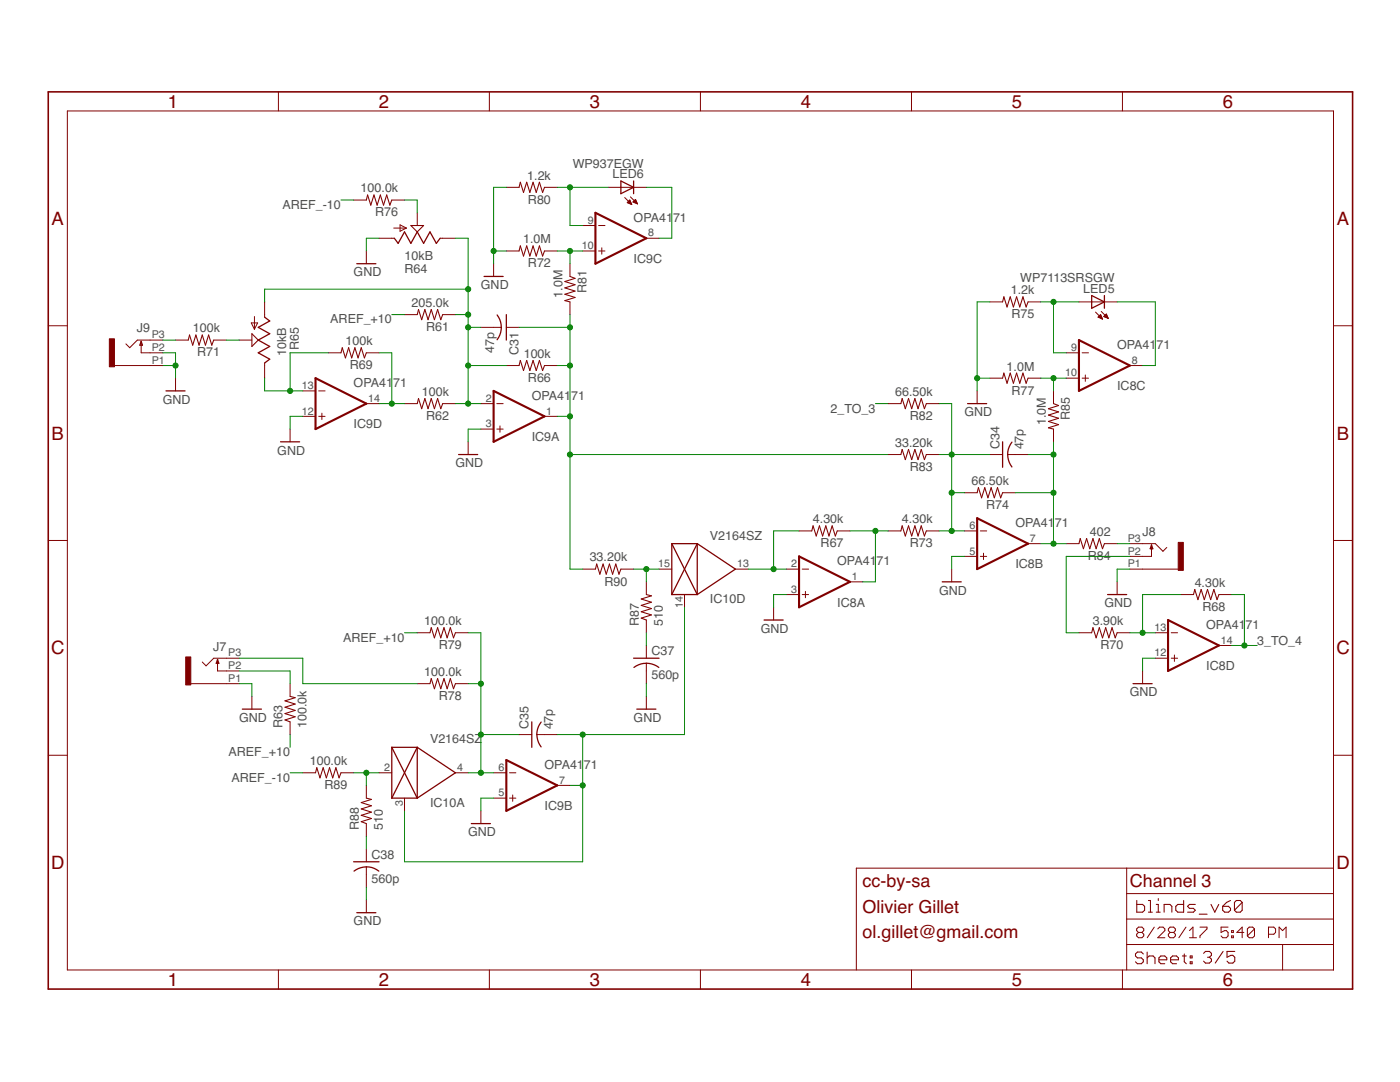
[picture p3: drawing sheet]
<svg xmlns="http://www.w3.org/2000/svg" width="279mm" height="216mm" viewBox="0 0 279 216" stroke-linecap="round" stroke-linejoin="round" font-family="sans-serif">
<g fill="none" stroke="#800000" stroke-width=".2">
<path d="M55.6 18.3v3.8M97.7 18.3v3.8M139.8 18.3v3.8M181.9 18.3v3.8M224 18.3v3.8M13.4 22.1h252.7v171.4h-252.7zM70.6 39.9h2.5M78.2 39.9h2.5M101 37.4h2.6M108.7 37.4h2.5M121.4 37.4h7.6M124.7 39.4l1.4 1.4"/>
<path d="M125.6 40h.1M125.8 39.3l1.4 1.4M126.7 40h.2M126.8 39.8h.1M126.8 39.8l-.5 .5 .9 .4M126.8 39.8l.4 .9M73.1 50.1v2.5M75.6 47.5h3.1M78.6 45.5h2.5M79.8 44.9l1.3 .6-1.3 .6zM83.3 42.5v2.5M87.8 47.5h3.1"/>
<path d="M98.5 52.6v2.6M101 50.1h2.6M108.7 50.1h2.5M113.7 52.6v2.6M116.3 50.1h2.5M116.3 45h2.5M119.5 50.1h1.2M119.5 45h1.2M120.1 49.4v1.3M125.2 40.4l.5-.5 .4 .9zM125.2 40.4h.7M125.3 40.3h.6"/>
<path d="M125.4 40.2h.4M125.5 40.6h.5M125.5 40.1h.3M125.8 40.7h.2M126.1 40.8h.1M126.4 40.3h.7M126.4 40.2h.6M126.5 40.1h.5M126.7 40.4h.4M126.9 40.6h.3M129 47.5h2.5M9.6 65h3.8"/>
<path d="M22.8 72.9h9.7M28.2 68.1v2.3h4.3M32.5 67.9h-5.1l-1.5 1.5-.8-.8M35 67.9h2.6M35 75.5v2.5M42.7 67.9h2.5M47.7 67.9h2.6M50.1 64.4h1.3l-.6 1.3zM50.8 63.2v2.5M52.8 60.2v3.1M52.8 72.4v3.1M60.4 78h2.6"/>
<path d="M63.6 78h1.3M65.5 70.4h2.6M73.1 70.4h2.5M80.7 62.8h2.6M88.3 62.8h2.6M96 65.3h4M101 72.9h2.6M101 65.3h2.6M108.7 72.9h2.5M113.7 60.2v2.6M195 78v2.5M197.5 60.2h2.6"/>
<path d="M197.5 75.5h2.6M205.2 60.2h2.5M205.2 75.5h2.5M210.2 78v2.5M212.8 70.4h2.5M212.8 75.5h2.5M215.3 60.2h7.6M216 70.4h1.2M216 75.5h1.2M216.6 74.8v1.3M218.6 62.3l1.4 1.4M219.1 63.3l.5-.5 .4 .9z"/>
<path d="M219.2 63.2h.7M219.3 63.1h.5M219.3 63.4h.6M219.4 63h.4M219.5 62.9h.2M219.6 63.5h.4M219.8 62.1l1.4 1.4M219.9 63.6h.1M220.3 63.2l.5-.5 .4 .8zM220.3 63.1h.7M220.5 63h.4M220.5 63.2h.5"/>
<path d="M220.6 62.9h.3M220.7 62.8h.1M220.8 63.4h.3M221 63.5h.1M225.5 72.9h2.5M266.1 65h3.8M57.9 85.6v2.6M60.4 83.1h2.6M63.6 83.1h1.3M64.2 82.4v1.3M73.1 80.5h2.5M80.7 80.5h2.6"/>
<path d="M88.3 80.5h2.6M93.4 88.2v2.5M96 80.5h2.5M96 85.6h2.5M99.1 80.5h1.3M99.1 85.6h1.3M99.8 85v1.3M108.7 83.1h2.5M177.2 90.7h2.6M177.2 80.5h2.6M184.9 90.7h2.5M184.9 80.5h2.5"/>
<path d="M192.5 98.3h2.5M197.5 90.7h2.6M200.1 98.3h2.5M201.1 90.7h4.1M210.2 85.6v2.6M9.6 107.8h3.8M116.3 113.6h2.5M123.9 113.6h2.5M129 116.1v2.5M131.5 113.6h2.6M136.6 118.6v2.6M146.8 113.6h2.5"/>
<path d="M156.9 113.6h2.6M156.9 118.6h2.6M159.5 105.9h2.5M160.1 113.6h1.3M160.1 118.6h1.3M160.7 118v1.3M167.1 105.9h2.5M169.6 116.1h2.6M177.2 105.9h2.6M184.9 105.9h2.5M189.9 113.6v2.5M192.5 111h2.5"/>
<path d="M192.5 105.9h2.5M195.6 111h1.3M195.6 105.9h1.3M196.3 110.4v1.3M205.2 108.5h2.5M212.8 108.5h2.5M220.4 108.5h2.5M222.9 116.1v2.5M225.5 108.5h5.1l1.5 1.5 .8-.8M225.5 113.6h9.6M229.8 108.7v2.3h-4.3M235.6 118.6h2.6"/>
<path d="M243.3 118.6h2.5M266.1 107.8h3.8M38.1 136.4h9.6M43.4 131.6v2.3h4.3M47.7 131.3h-5l-1.6 1.6-.7-.8M50.3 139v2.5M57.9 136.4v2.6M83.3 136.4h2.5M83.3 126.3h2.5M90.9 136.4h2.5M90.9 126.3h2.5M129 123.7v2.6"/>
<path d="M129 128.8v2.5M129 132.4v4M129 139v2.5M154.4 121.2v2.5M215.3 126.3h2.6M222.9 126.3h2.6M228 133.9v2.5M230.6 131.3h2.5M230.6 126.3h2.5M233.7 131.3h1.3M233.7 126.3h1.3M234.4 130.7v1.3"/>
<path d="M243.3 128.8h2.5M9.6 150.7h3.8M57.9 144v2.6M60.4 154.2h2.6M68.1 154.2h2.5M73.1 156.7v2.6M75.6 154.2h2.6M80.7 159.3v2.5M90.9 154.2h2.5M98.5 154.2h2.5M98.5 159.3h2.5M101.7 154.2h1.3"/>
<path d="M101.7 159.3h1.3M102.3 158.6v1.3M103.6 146.6h2.5M107.1 146.6h4.1M111.2 156.7h2.5M266.1 150.7h3.8M73.1 164.3v2.6M73.1 169.4v2.6M73.1 173v4M73.1 179.6v2.5M96 161.8v2.5M224.9 173.2v20.3"/>
<path d="M224.9 178.3h41.2M266.1 173.2h-95.2v20.3M55.6 193.5v3.9M97.7 193.5v3.9M139.8 193.5v3.9M181.9 193.5v3.9M224 193.5v3.9M224.9 188.5h41.2M224.9 183.4h41.2M227.2 186.1l-.4-.4v-.3l.4-.4h.7l.4 .4v.3l-.4 .4M227.2 186.1l-.4 .3v.4l.4 .3h.7l.4-.3v-.4l-.4-.3M227.2 186.1h.7"/>
<path d="M230.4 185l-1.4 2.1M231.1 185.4l.3-.4h.7l.4 .4v.3l-1.4 1.4h1.4M233.5 186.1l-.3-.4v-.3l.3-.4h.7l.4 .4v.3l-.4 .4M233.5 186.1l-.3 .3v.4l.3 .3h.7l.4-.3v-.4l-.4-.3M233.5 186.1h.7M236.7 185l-1.4 2.1M237.4 187.1h1.4M237.4 185.7l.7-.7v2.1M239.5 185h1.4v.4l-1.4 1.4v.3M245.1 185h-1.4v1.1l.7-.4h.4l.3 .4v.7l-.3 .3h-.8l-.3-.3M245.8 186.8h.3v.3h-.3zM245.8 185.7h.3v.4h-.3z"/>
<path d="M248.2 186.1h-1.4l1.1-1.1v2.1M250.4 185.4l-.4-.4h-.7l-.4 .4v1.4M250.4 185.4v1.4l-.4 .3h-.7l-.4-.3M250.4 185.4l-1.5 1.4M253.2 186.4h1l.4-.3v-.7l-.4-.4h-1v2.1M255.3 187.1v-2.1l.7 .7 .7-.7v2.1M256 188.5v5"/>
</g>
<g fill="none" stroke="#800000" stroke-width=".25">
<path d="M123.9 36.1l2.5 1.3-2.5 1.3zM126.4 36.1v2.6M71.2 52.6h3.8M78.7 47.5l.8 1.1 1.2-2.3 1.3 2.3 1.3-2.3 1.2 2.3 1.3-2.3 1.3 2.3 .7-1.1M96.6 55.2h3.8M217.9 59l2.5 1.2-2.5 1.3zM220.4 59v2.5M28.2 68.1l.2 .8h-.5zM33.1 78h3.8M52.8 63.3l1 .8-2.3 1.2 2.3 1.3-2.3 1.3 2.3 1.2-2.3 1.3 2.3 1.3-1 .7M99.2 62.8a4 4 0 0 1 0 5M101 62.8v5.1"/>
<path d="M56 88.2h3.8M91.5 90.7h3.8M193.1 80.5h3.8M200.1 88.2v5M202 88.2a4 4 0 0 0 0 5M134.1 108.5v10.1M134.1 108.5h5M134.1 118.6h5M134.1 108.5l5 10.1M139.1 108.5v10.1M139.1 108.5l-5 10.1M139.1 108.5l7.7 5.1-7.7 5"/>
<path d="M188 116.1h3.8M221 118.6h3.9M229.8 108.7l.3 .8h-.5zM43.4 131.6l.3 .8h-.5zM126.4 131.3h5.1M129 132.3l1.6 .4 .9 .5M129 132.4l-1.1 .1-1.4 .7M152.5 123.7h3.8M226.1 136.4h3.8M48.4 141.5h3.8M78.2 149.1v10.2M78.2 149.1h5.1"/>
<path d="M78.2 159.3h5.1M78.2 149.1l5.1 10.2M83.3 149.1v10.2M83.3 149.1l-5.1 10.2M83.3 149.1l7.6 5.1-7.6 5.1M106.1 144v5.1M107.1 146.6l.4 1.5 .5 .9M108 144.1l-.6 .9-.3 1.6M127.1 141.5h3.8M70.6 172h5M70.7 173.8a4 4 0 0 1 4.9 0M94.1 164.3h3.8"/>
<path d="M71.2 182.1h3.8"/>
</g>
<g fill="#800000" stroke="#800000" stroke-width=".2">
<path d="M235.1 108.2h1.1v5.6h-1.1z"/>
<path d="M21.8 67.6h1v5.6h-1z"/>
<path d="M37.1 131.1h1v5.6h-1z"/>
</g>
<g fill="none" stroke="#800000" stroke-width=".21">
<path d="M73.1 39.9l.3-1 .6 2 .6-2 .7 2 .6-2 .6 2 .7-2 .6 2 .4-1M103.6 37.4l.2-1 .7 2 .6-2 .6 2 .7-2 .6 2 .7-2 .6 2 .4-1M82 45h2.5l-1.2 1.3zM103.6 50.1l.2-1 .7 2 .6-2 .6 2 .7-2 .6 2 .7-2 .6 2 .4-1M113.7 55.2l1.1 .3-2.1 .7 2.1 .6-2.1 .6 2.1 .7-2.1 .6 2.1 .7-2.1 .6 1 .2M37.6 67.9l.2-1.1 .7 2.1 .6-2.1 .6 2.1 .7-2.1 .6 2.1 .6-2.1 .7 2.1 .4-1M50.3 66.6l1.2 1.3-1.2 1.2zM68.1 70.4l.2-1 .6 2 .7-2 .6 2 .6-2 .7 2 .6-2 .6 2 .4-1M83.3 62.8l.2-1 .7 2 .6-2 .6 2 .7-2 .6 2 .6-2 .7 2 .3-1M103.6 72.9l.2-1 .7 2 .6-2 .6 2 .7-2 .6 2 .7-2 .6 2 .4-1M200.1 60.2l.2-1 .7 2.1 .6-2.1 .6 2.1 .7-2.1 .6 2.1 .7-2.1 .6 2.1 .4-1.1M200.1 75.5l.2-1.1 .7 2.1 .6-2.1 .6 2.1 .7-2.1 .6 2.1 .7-2.1 .6 2.1 .4-1"/>
<path d="M83.3 80.5l.2-1 .7 2.1 .6-2.1 .6 2.1 .7-2.1 .6 2.1 .6-2.1 .7 2.1 .3-1.1M179.8 90.7l.2-1 .7 2 .6-2 .6 2 .7-2 .6 2 .7-2 .6 2 .4-1M179.8 80.5l.2-1 .7 2.1 .6-2.1 .6 2.1 .7-2.1 .6 2.1 .7-2.1 .6 2.1 .4-1.1M195 98.3l.3-1 .6 2 .6-2 .7 2 .6-2 .6 2 .7-2 .6 2 .4-1M210.2 80.5l1.1 .4-2.1 .7 2.1 .6-2.1 .6 2.1 .7-2.1 .6 2.1 .6-2.1 .7 1 .2M118.8 113.6l.3-1.1 .6 2.1 .7-2.1 .6 2.1 .6-2.1 .7 2.1 .6-2.1 .6 2.1 .4-1M129 118.6l1 .3-2 .6 2 .7-2 .6 2 .6-2 .7 2 .6-2 .6 1 .4M162 105.9l.3-1 .6 2.1 .6-2.1 .7 2.1 .6-2.1 .6 2.1 .7-2.1 .6 2.1 .4-1.1M179.8 105.9l.2-1 .7 2.1 .6-2.1 .6 2.1 .7-2.1 .6 2.1 .7-2.1 .6 2.1 .4-1.1M215.3 108.5l.3-1 .6 2 .7-2 .6 2 .6-2 .7 2 .6-2 .6 2 .4-1M238.2 118.6l.2-1 .7 2.1 .6-2.1 .6 2.1 .7-2.1 .6 2.1 .7-2.1 .6 2.1 .4-1.1M57.9 139l1 .2-2 .6 2 .7-2 .6 2 .7-2 .6 2 .6-2 .7 1 .3"/>
<path d="M85.8 126.3l.3-1.1 .6 2.1 .6-2.1 .7 2.1 .6-2.1 .6 2.1 .7-2.1 .6 2.1 .4-1M85.8 136.4l.3-1 .6 2 .6-2 .7 2 .6-2 .6 2 .7-2 .6 2 .4-1M217.9 126.3l.2-1.1 .7 2.1 .6-2.1 .6 2.1 .7-2.1 .6 2.1 .6-2.1 .7 2.1 .3-1M63 154.2l.2-1 .7 2 .6-2 .6 2 .7-2 .6 2 .6-2 .7 2 .4-1M73.1 159.3l1 .2-2 .6 2 .7-2 .6 2 .7-2 .6 2 .6-2 .7 1 .3M226.9 179.7v2.3h1.1l.4-.4v-.8l-.4-.3h-1.1M229.2 179.7h.4v2.3M231.2 179.3v.4M236.2 179.7v2.3h-1.1l-.4-.4v-.8l.4-.3h1.1M245.6 179.7l-.8 .4-.8 .7M228.2 190.4l-.4-.4h-.8l-.4 .4v.4l.4 .3h.8l.4 .4v.4l-.4 .4h-.8l-.4-.4M228.9 190v2.3"/>
<path d="M228.9 191.1l.4-.3h.8l.4 .3v1.2M229.2 182h.8M230.8 182h.7M230.8 180.5h.4v1.5M231.3 191.5h1.6v-.4l-.4-.3h-.8l-.4 .3v.8l.4 .4h.8M232.3 182v-1.5h1.2l.4 .3v1.2M233.6 191.5h1.6v-.4l-.4-.3h-.8l-.4 .3v.8l.4 .4h.8M236 190.8h.7M236.3 190.4v1.5l.4 .4M237.5 190.8h.4v.3h-.4zM237.5 191.9h.4v.4h-.4zM238.5 180.5h-1.1l-.4 .3 .4 .5h.8l.3 .3-.3 .4h-1.2"/>
<path d="M239.3 182.4h1.6M240.2 190.2l.4-.4h.8l.4 .4v.4l-.4 .4M241 191h.4M241.4 191l.4 .4v.4l-.4 .4h-.8l-.4-.4M241.7 180.5l.7 1.5 .8-1.5M244 180.8h1.2l.4 .5v.3l-.4 .4h-.8l-.4-.4zM244.1 189.8l-1.6 2.4M246.4 189.8h-1.5v1.2l.8-.4h.3l.4 .4v.8l-.4 .4h-.7l-.4-.4M247.9 180.1v1.5l-.4 .4h-.8l-.3-.4M247.9 180.1l-.4-.4h-.8l-.3 .4v1.5M247.9 180.1l-1.5 1.5"/>
</g>
<path d="M118.8 42.5l10.2 5-10.2 5.1zM63 75.5l10.1 5-10.1 5.1zM98.5 78l10.2 5.1-10.2 5.1zM215.3 67.9l10.2 5-10.2 5.1zM159.5 111l10.1 5.1-10.1 5.1zM195 103.4l10.2 5.1-10.2 5.1zM233.1 123.7l10.2 5.1-10.2 5.1zM101 151.7l10.2 5-10.2 5.1z" fill="none" stroke="#800000" stroke-width=".42"/>
<path d="M9.6 18.3h260.3v179.1h-260.3z" fill="none" stroke="#800000" stroke-width=".32"/>
<g fill="none" stroke="#008000" stroke-width=".2">
<path d="M68.1 39.9h2.5M80.7 39.9h2.6v2.6M101 37.4h-2.5v15.2M111.2 37.4h10.2M113.7 37.4v7.6h2.6M129 37.4h5.1v10.1h-2.6M75.6 47.5h-2.5v2.6M90.9 47.5h2.5v33M93.4 57.7h-40.6v2.5M98.5 50.1h2.5M111.2 50.1h5.1M113.7 50.1v2.5"/>
<path d="M32.5 72.9h2.5M32.5 70.4h2.5v5.1M32.5 67.9h2.5M45.2 67.9h2.5M52.8 75.5v2.5h7.6M65.5 70.4h-7.6v7.6M75.6 70.4h2.6v10.1M78.2 62.8h2.5M90.9 62.8h2.5M93.4 72.9h7.6M93.4 65.3h2.6M103.6 65.3h10.1"/>
<path d="M111.2 72.9h2.5M113.7 62.8v50.8h2.6M195 75.5h2.5M197.5 60.2h-2.5v17.8M207.7 75.5h5.1M207.7 60.2h7.6M210.2 60.2v10.2h2.6M210.2 75.5v2.5M222.9 60.2h7.7v12.7h-2.6M60.4 83.1h-2.5v2.5M75.6 80.5h5.1M90.9 80.5h5.1"/>
<path d="M96 85.6h-2.6v2.6M111.2 83.1h2.5M113.7 90.7h63.5M174.7 80.5h2.5M187.4 80.5h2.5v25.4M187.4 90.7h10.1M189.9 98.3h2.6M202.6 98.3h7.6M205.2 90.7h5M210.2 88.2v20.3M126.4 113.6h5.1M129 113.6v2.5"/>
<path d="M149.3 113.6h7.6M156.9 118.6h-2.5v2.6M159.5 105.9h-5.1v7.7M169.6 105.9h7.6M174.7 105.9v10.2h-2.5M187.4 105.9h5.1M192.5 111h-2.6v2.6M207.7 108.5h5.1M222.9 108.5h2.6M225.5 113.6h-2.6v2.5M225.5 111h-12.7v15.3h2.5M235.6 118.6h-7.6v7.7"/>
<path d="M245.8 118.6h2.5v10.2M47.7 133.9h10.2v2.5M47.7 131.3h12.7v5.1h22.9M47.7 136.4h2.6v2.6M80.7 126.3h2.6M93.4 126.3h2.6v27.9M93.4 136.4h2.6M129 126.3v2.5M129 136.4v2.6M136.6 121.2v25.4h-25.4M225.5 126.3h5.1M230.6 131.3h-2.6v2.6"/>
<path d="M245.8 128.8h5.1M57.9 146.6v2.5M57.9 154.2h2.5M70.6 154.2h5M73.1 154.2v2.5M93.4 154.2h5.1M96 146.6h7.6M98.5 159.3h-2.5v2.5M113.7 156.7h2.6M116.3 146.6v25.4h-35.6v-10.2M73.1 166.9v2.5M73.1 177v2.6"/>
</g>
<g fill="#008000" stroke="#008000" stroke-width=".2">
<circle cx="35" cy="72.9" r=".51"/>
<circle cx="195" cy="75.5" r=".51"/>
<circle cx="98.5" cy="50.1" r=".51"/>
<circle cx="129" cy="113.6" r=".51"/>
<circle cx="210.2" cy="98.3" r=".51"/>
<circle cx="210.2" cy="108.5" r=".51"/>
<circle cx="210.2" cy="90.7" r=".51"/>
<circle cx="154.4" cy="113.6" r=".51"/>
<circle cx="189.9" cy="98.3" r=".51"/>
<circle cx="189.9" cy="105.9" r=".51"/>
<circle cx="189.9" cy="90.7" r=".51"/>
<circle cx="57.9" cy="78" r=".51"/>
<circle cx="78.2" cy="80.5" r=".51"/>
<circle cx="93.4" cy="80.5" r=".51"/>
<circle cx="93.4" cy="72.9" r=".51"/>
<circle cx="93.4" cy="62.8" r=".51"/>
<circle cx="93.4" cy="57.7" r=".51"/>
<circle cx="93.4" cy="65.3" r=".51"/>
<circle cx="113.7" cy="72.9" r=".51"/>
<circle cx="113.7" cy="83.1" r=".51"/>
<circle cx="113.7" cy="90.7" r=".51"/>
<circle cx="113.7" cy="65.3" r=".51"/>
<circle cx="113.7" cy="37.4" r=".51"/>
<circle cx="210.2" cy="60.2" r=".51"/>
<circle cx="228" cy="126.3" r=".51"/>
<circle cx="174.7" cy="105.9" r=".51"/>
<circle cx="96" cy="146.6" r=".51"/>
<circle cx="96" cy="136.4" r=".51"/>
<circle cx="96" cy="154.2" r=".51"/>
<circle cx="116.3" cy="156.7" r=".51"/>
<circle cx="116.3" cy="146.6" r=".51"/>
<circle cx="73.1" cy="154.2" r=".51"/>
<circle cx="248.3" cy="128.8" r=".51"/>
<circle cx="210.2" cy="75.5" r=".51"/>
<circle cx="113.7" cy="50.1" r=".51"/>
</g>
<g font-size="3.7" fill="#800000">
<text x="33.5" y="21.5">1</text>
<text x="75.6" y="21.5">2</text>
<text x="117.7" y="21.5">3</text>
<text x="159.8" y="21.5">4</text>
<text x="201.9" y="21.5">5</text>
<text x="244.1" y="21.5">6</text>
<text x="10.3" y="44.9">A</text>
<text x="266.8" y="44.9">A</text>
<text x="10.3" y="87.7">B</text>
<text x="266.8" y="87.7">B</text>
<text x="10.2" y="130.6">C</text>
<text x="266.7" y="130.6">C</text>
<text x="10.2" y="173.4">D</text>
<text x="266.7" y="173.4">D</text>
<text x="33.5" y="196.7">1</text>
<text x="75.6" y="196.7">2</text>
<text x="117.7" y="196.7">3</text>
<text x="159.8" y="196.7">4</text>
<text x="201.9" y="196.7">5</text>
<text x="244.1" y="196.7">6</text>
</g>
<g font-size="3.6" fill="#800000">
<text x="172.2" y="177">cc-by-sa</text>
<text x="225.5" y="177">Channel 3</text>
<text x="172.2" y="182.1">Olivier Gillet</text>
<text x="172.2" y="187.2">ol.gillet@gmail.com</text>
</g>
<g font-size="2.5" fill="#505050">
<text x="105.2" y="35.9">1.2k</text>
<text x="114.3" y="33.4">WP937EGW</text>
<text x="122.2" y="35.6">LED6</text>
<text x="56.4" y="41.7">AREF_-10</text>
<text x="72" y="38.4">100.0k</text>
<text x="105.4" y="40.7">R80</text>
<text x="74.9" y="43.2">R76</text>
<text x="126.5" y="44.2">OPA41</text>
<text x="134.3" y="44.2">71</text>
<text x="80.7" y="51.9">10kB</text>
<text x="104.4" y="48.6">1.0M</text>
<text x="105.4" y="53.4">R72</text>
<text x="126.5" y="52.5">IC9C</text>
<text x="70.6" y="55.2">GND</text>
<text x="80.7" y="54.4">R64</text>
<text x="96" y="57.7">GND</text>
<text x="112.2" y="59.4" transform="rotate(-90 112.2 59.4)">1.0M</text>
<text x="117" y="58.5" transform="rotate(-90 117 58.5)">R81</text>
<text x="201.7" y="58.7">1.2k</text>
<text x="203.6" y="56.3">WP7113SRSGW</text>
<text x="216.2" y="58.5">LED5</text>
<text x="65.9" y="64.6">AREF_+10</text>
<text x="82.1" y="61.2">205.0k</text>
<text x="201.9" y="63.5">R75</text>
<text x="27.3" y="66.3">J9</text>
<text x="38.5" y="66.3">100k</text>
<text x="39.3" y="71.1">R71</text>
<text x="57.1" y="71" transform="rotate(-90 57.1 71)">10kB</text>
<text x="59.7" y="69.9" transform="rotate(-90 59.7 69.9)">R65</text>
<text x="69" y="68.9">100k</text>
<text x="85.1" y="66">R61</text>
<text x="98.6" y="70.5" transform="rotate(-90 98.6 70.5)">47p</text>
<text x="103.5" y="70.9" transform="rotate(-90 103.5 70.9)">C31</text>
<text x="104.5" y="71.4">100k</text>
<text x="223" y="69.6">OPA41</text>
<text x="230.8" y="69.6">71</text>
<text x="69.8" y="73.7">R69</text>
<text x="70.6" y="77.2">OPA41</text>
<text x="78.4" y="77.2">71</text>
<text x="105.4" y="76.2">R66</text>
<text x="200.9" y="73.9">1.0M</text>
<text x="223" y="77.9">IC8C</text>
<text x="32.5" y="80.5">GND</text>
<text x="84.2" y="79">100k</text>
<text x="85.1" y="83.8">R62</text>
<text x="106.1" y="79.8">OPA41</text>
<text x="114" y="79.8">71</text>
<text x="165.7" y="82.3">2_TO_3</text>
<text x="178.6" y="79">66.50k</text>
<text x="181.6" y="83.8">R82</text>
<text x="192.5" y="83.1">GND</text>
<text x="201.9" y="78.7">R77</text>
<text x="213.5" y="83.9" transform="rotate(-90 213.5 83.9)">R85</text>
<text x="70.6" y="85.5">IC9D</text>
<text x="106.1" y="88">IC9A</text>
<text x="178.6" y="89.2">33.20k</text>
<text x="199.5" y="89.7" transform="rotate(-90 199.5 89.7)">C34</text>
<text x="204.3" y="89.7" transform="rotate(-90 204.3 89.7)">47p</text>
<text x="208.7" y="84.8" transform="rotate(-90 208.7 84.8)">1.0M</text>
<text x="55.3" y="90.7">GND</text>
<text x="90.9" y="93.2">GND</text>
<text x="181.6" y="94">R83</text>
<text x="193.9" y="96.8">66.50k</text>
<text x="196.8" y="101.6">R74</text>
<text x="141.7" y="107.7">V2164SZ</text>
<text x="162.2" y="104.4">4.30k</text>
<text x="180" y="104.4">4.30k</text>
<text x="202.6" y="105.2">OPA41</text>
<text x="210.5" y="105.2">71</text>
<text x="217.5" y="107">402</text>
<text x="228" y="107">J8</text>
<text x="117.7" y="112">33.20k</text>
<text x="163.8" y="109.2">R67</text>
<text x="167.1" y="112.8">OPA41</text>
<text x="175" y="112.8">71</text>
<text x="181.6" y="109.2">R73</text>
<text x="202.6" y="113.4">IC8B</text>
<text x="217.1" y="111.8">R84</text>
<text x="120.6" y="116.8">R90</text>
<text x="187.4" y="118.6">GND</text>
<text x="238.4" y="117.1">4.30k</text>
<text x="84.7" y="124.7">100.0k</text>
<text x="127.5" y="125" transform="rotate(-90 127.5 125)">R87</text>
<text x="132.3" y="125" transform="rotate(-90 132.3 125)">510</text>
<text x="141.7" y="120.4">IC10D</text>
<text x="167.1" y="121.1">IC8A</text>
<text x="218.1" y="124.7">3.90k</text>
<text x="220.4" y="121.2">GND</text>
<text x="240" y="121.9">R68</text>
<text x="240.7" y="125.5">OPA41</text>
<text x="248.6" y="125.5">71</text>
<text x="42.5" y="129.8">J7</text>
<text x="68.5" y="128">AREF_+10</text>
<text x="87.6" y="129.5">R79</text>
<text x="130" y="130.7">C37</text>
<text x="151.8" y="126.3">GND</text>
<text x="219.7" y="129.5">R70</text>
<text x="250.9" y="128.8">3_TO_4</text>
<text x="84.7" y="134.9">100.0k</text>
<text x="130" y="135.5">560p</text>
<text x="240.7" y="133.7">IC8D</text>
<text x="87.6" y="139.7">R78</text>
<text x="225.5" y="139">GND</text>
<text x="47.7" y="144">GND</text>
<text x="56.4" y="145.3" transform="rotate(-90 56.4 145.3)">R63</text>
<text x="61.2" y="145.3" transform="rotate(-90 61.2 145.3)">100.0k</text>
<text x="85.8" y="148.3">V2164SZ</text>
<text x="105.5" y="145.6" transform="rotate(-90 105.5 145.6)">C35</text>
<text x="110.3" y="145.6" transform="rotate(-90 110.3 145.6)">47p</text>
<text x="126.5" y="144">GND</text>
<text x="45.6" y="150.9">AREF_+10</text>
<text x="46.2" y="156">AREF_-10</text>
<text x="61.8" y="152.7">100.0k</text>
<text x="108.7" y="153.4">OPA41</text>
<text x="116.5" y="153.4">71</text>
<text x="64.7" y="157.5">R89</text>
<text x="85.8" y="161">IC10A</text>
<text x="108.7" y="161.7">IC9B</text>
<text x="71.6" y="165.6" transform="rotate(-90 71.6 165.6)">R88</text>
<text x="76.4" y="165.6" transform="rotate(-90 76.4 165.6)">510</text>
<text x="93.4" y="166.9">GND</text>
<text x="74.1" y="171.3">C38</text>
<text x="74.1" y="176.2">560p</text>
<text x="70.6" y="184.7">GND</text>
</g>
<g font-size="2.1" fill="#505050">
<text x="117.3" y="44.6">9</text>
<text x="129.3" y="47.2">8</text>
<text x="116.1" y="49.7">10</text>
<text x="30.3" y="67.5">P3</text>
<text x="30.3" y="70">P2</text>
<text x="213.8" y="70">9</text>
<text x="30.3" y="72.6">P1</text>
<text x="60.2" y="77.7">13</text>
<text x="212.6" y="75.1">10</text>
<text x="225.8" y="72.6">8</text>
<text x="60.2" y="82.7">12</text>
<text x="73.5" y="80.2">14</text>
<text x="97" y="80.2">2</text>
<text x="109" y="82.7">1</text>
<text x="97" y="85.3">3</text>
<text x="193.5" y="105.6">6</text>
<text x="131.3" y="113.2">15</text>
<text x="147.1" y="113.2">13</text>
<text x="157.9" y="113.2">2</text>
<text x="193.5" y="110.7">5</text>
<text x="205.5" y="108.1">7</text>
<text x="225.1" y="113.2">P1</text>
<text x="225.1" y="108.1">P3</text>
<text x="225.1" y="110.7">P2</text>
<text x="157.9" y="118.3">3</text>
<text x="170" y="115.7">1</text>
<text x="136.3" y="121.4" transform="rotate(-90 136.3 121.4)">14</text>
<text x="230.4" y="125.9">13</text>
<text x="45.5" y="131">P3</text>
<text x="230.4" y="131">12</text>
<text x="243.6" y="128.4">14</text>
<text x="45.5" y="136.1">P1</text>
<text x="45.5" y="133.5">P2</text>
<text x="76.7" y="153.8">2</text>
<text x="91.3" y="153.8">4</text>
<text x="99.5" y="153.8">6</text>
<text x="80.4" y="160.8" transform="rotate(-90 80.4 160.8)">3</text>
<text x="99.5" y="158.9">5</text>
<text x="111.6" y="156.4">7</text>
</g>
</svg>
